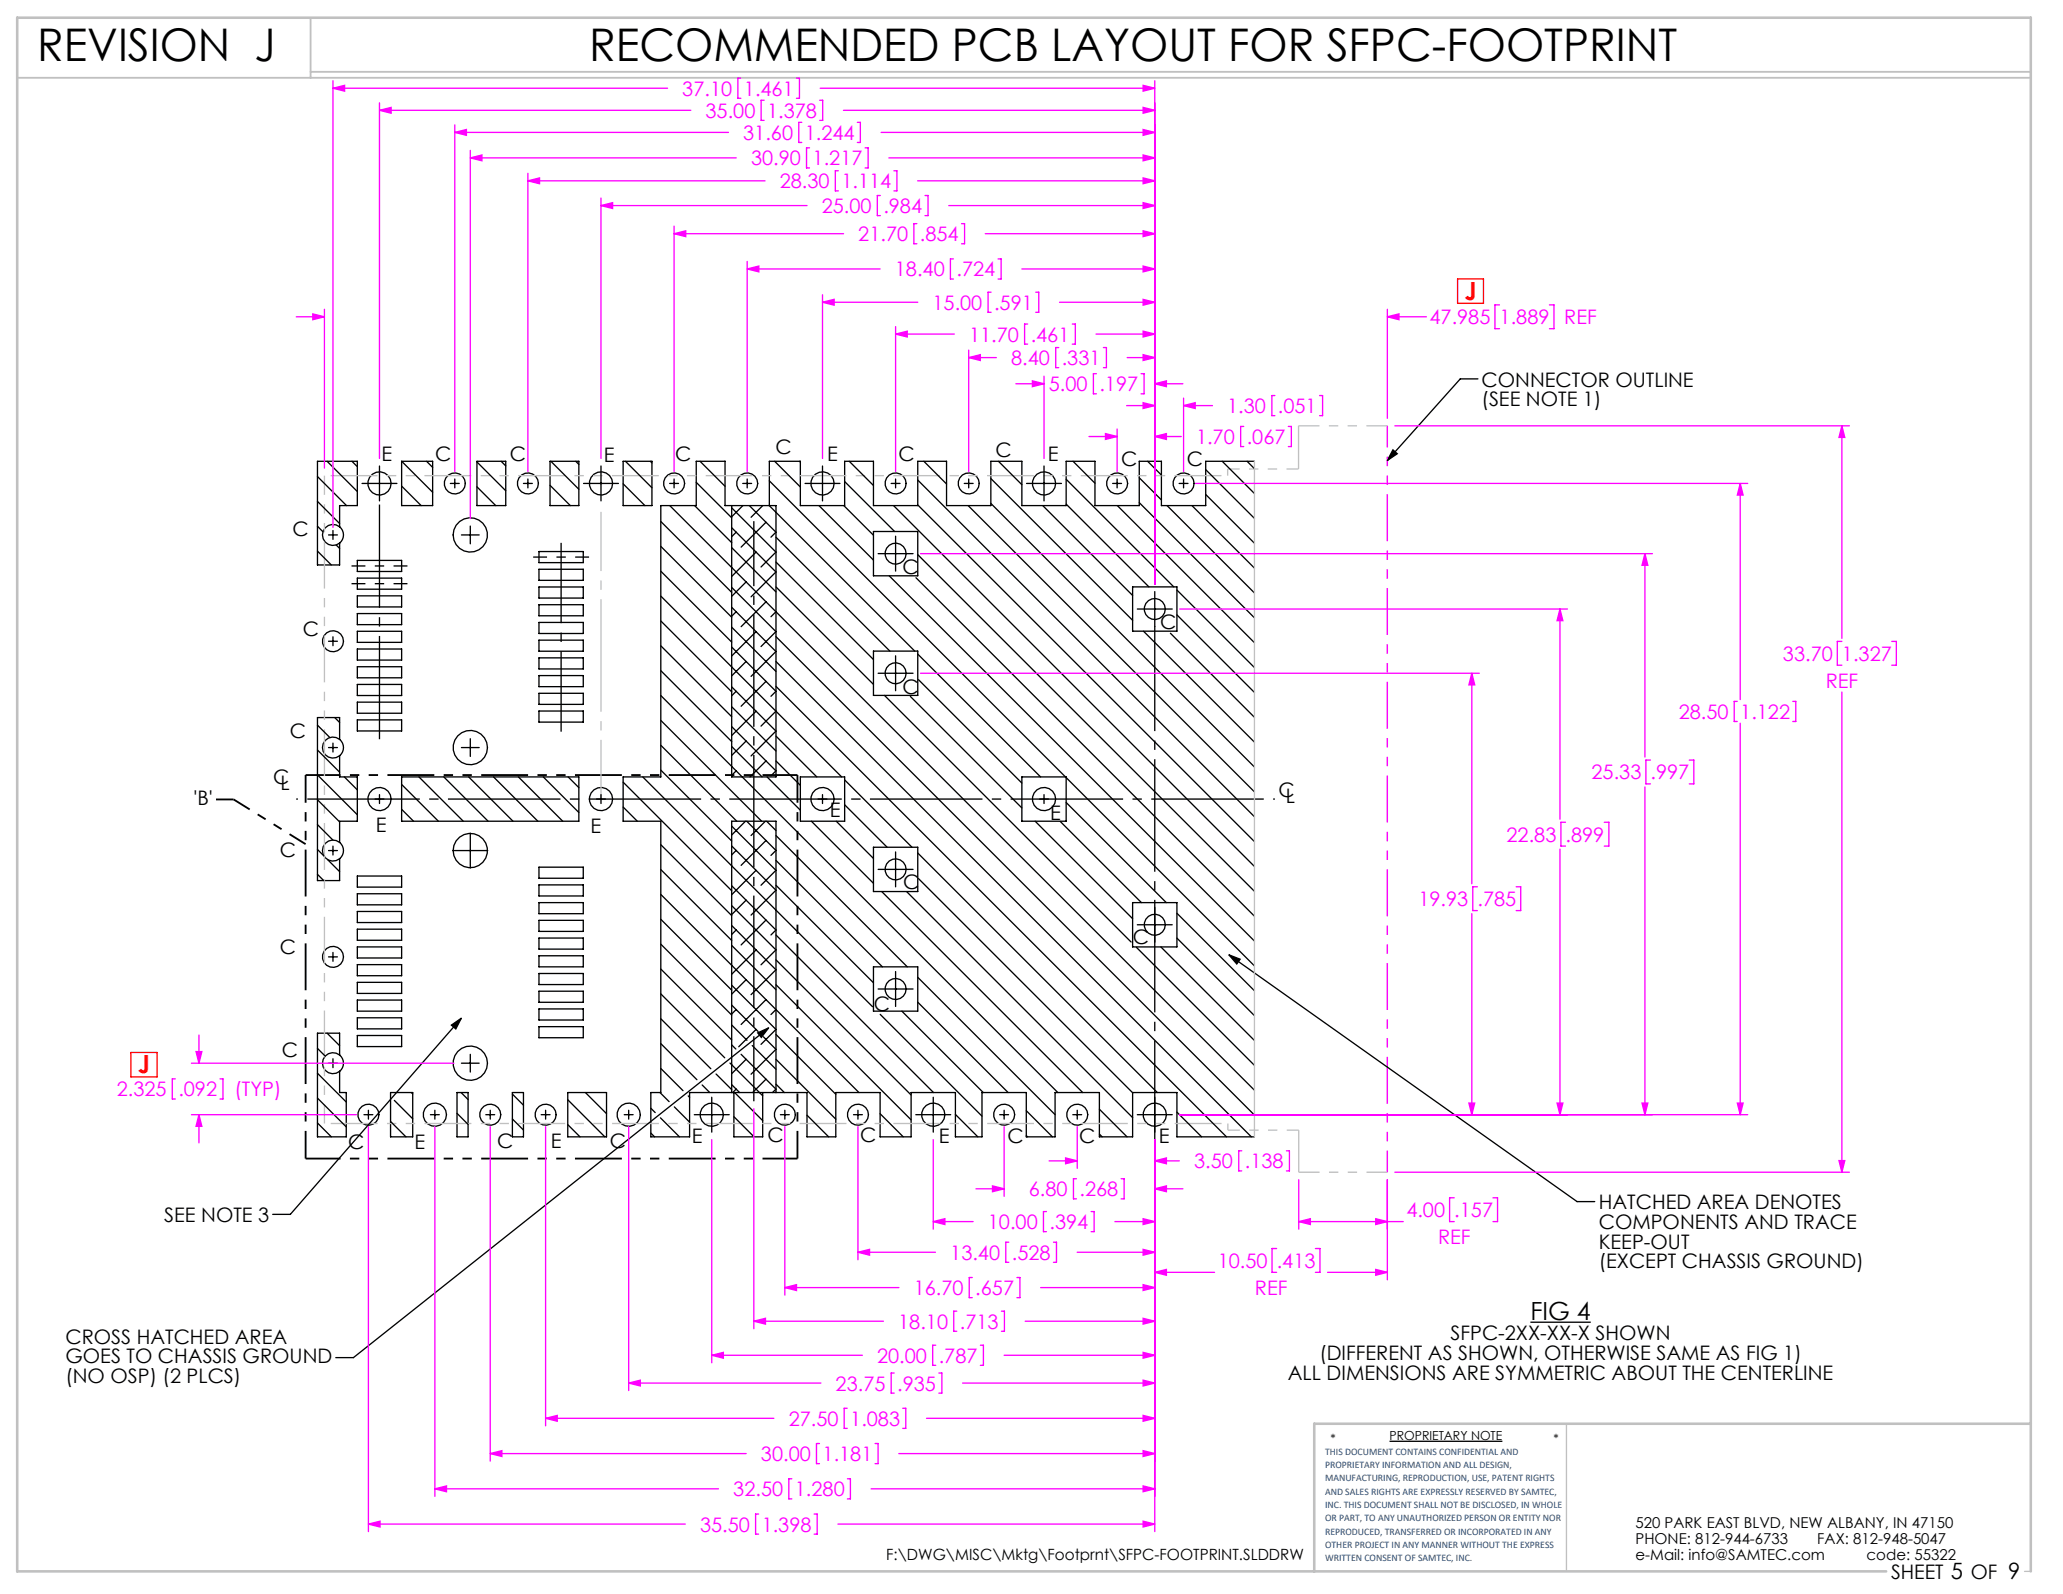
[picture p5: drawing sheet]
<svg xmlns="http://www.w3.org/2000/svg" width="279mm" height="216mm" viewBox="0 0 279 216" stroke-linecap="round" stroke-linejoin="round" font-family="sans-serif">
<path d="M0 0h279.4v215.9h-279.4z" fill="none" stroke="#fff" stroke-width=".18"/>
<g fill="none" stroke="#000" stroke-width=".18">
<path d="M200.2 51.3h-2.4l-9.9 11.1M43 74.6l1.9 1.9M43 71.3l.7 .7M43 67.9l3 3M43 64.5l3.9 4M44.3 62.5l4.1 4.1M44.5 72.5h1.2M45.1 71.9v1.2M45.5 73.8l.5 .5M46 71.4a1.43 1.43 0 0 0-1.9 .1 1.43 1.43 0 0 0 0 1.9 1.43 1.43 0 0 0 1.9 .2M46 71.4a1.42 1.42 0 0 1 0 2.2M46 71.4v-2.9h2.4v-6h-5.4v14h3v-2.9"/>
<path d="M47.7 62.5l.7 .7M48.4 75.9h6v1.5h-6zM48.4 78.3h6v1.5h-6zM49 65.5h4.8M51.4 63.1v4.7M54.4 65.8l2.6 2.7M54.4 62.5h4.2v6h-4.2zM54.4 62.5l4.2 4.2M57.8 62.5l.8 .8M61 65.5h1.2M61.6 64.9v1.2M62.5 72.5h2.4"/>
<path d="M63.7 71.3v2.4M64.6 65.9l2.5 2.6M64.6 62.6l3.9 3.9M64.6 62.5h3.9v6h-3.9zM67.9 62.5l.6 .6M70.9 65.5h1.2M71.5 64.9v1.2M73 74.7h6v1.5h-6zM73 77.1h6v1.5h-6zM73 79.5h6v1.5h-6zM74.5 65.7l2.7 2.8M74.5 62.5h3.9v6h-3.9z"/>
<path d="M74.6 62.5l3.8 3.8M78 62.5l.4 .4M79 65.5h4.8M81.4 63.1v4.7M84.4 65.5l2.9 3M84.4 62.5h3.9v6h-3.9zM84.7 62.5l3.6 3.6M88.1 62.5l.2 .2M89.5 70.6l9.6 9.6M89.5 74l9.6 9.6M89.5 77.4l9.6 9.6M90.7 65.5h1.2"/>
<path d="M90.7 68.5l14.4 14.4M91.3 64.9v1.2M94.1 68.5l5 5M94.3 65.3l4.8 4.8M94.8 62.5l3.4 3.4M98.2 62.5h.1M98.2 62.5v6h6.9v36.7h-6v-36.7M98.2 62.5h-3.9v6h-4.8v36.7h-5.1v6h5.1v36.8h-1.4v6h5.3v-6h15.9v6h3.9v-6h6v6h4.2v-6h6v6h3.6v-6h6v6h3.9v-6h6v6h4.5v-6M99.1 79.6l6 6-2 2M99.1 74.2l6 6M99.1 71.5l6 6-3.4 3.3M99.1 68.8l6 6"/>
<path d="M99.7 72.1l-.6 .6M100.6 65.5h1.2M100.6 68.5l-1.5 1.5M101 78.8l-1.9 2M101.2 64.9v1.2M101.5 68.5l3.6 3.6-.7 .7M102.4 74.8l-3.3 3.3M103.3 68.5l-1.6 1.6M103.7 70.7l-3.3 3.4M104.2 65.1l40.1 40.1M104.9 62.5l3.5 3.5M105.1 79.5l13.2 13.2"/>
<path d="M105.1 76.1l13.2 13.2M105.1 72.8l15.4 15.4M105.1 74.8l-2 2M108.3 62.5l.1 .1M109 65.5h4.8M110.9 68.5l7.4 7.4M111.4 63.1v4.7M114.3 68.5l4 4M114.4 65.2l6.8 6.8M115 62.5l3.3 3.3M118.3 72h6v6h-6zM118.9 75h4.8"/>
<path d="M120.4 78l49.5 49.5M120.7 65.5h1.2M121 68.5l48.9 48.9M121.3 64.9v1.2M121.3 72.6v4.8M124.1 78.3l45.8 45.8M124.3 75.1l45.6 45.6M124.3 68.4l45.6 45.6M124.3 65l45.6 45.6M125.1 62.5l3.1 3.1M130.6 65.5h1.2M131.1 68.5l38.8 38.8"/>
<path d="M131.2 64.9v1.2M134.2 68.2l35.7 35.7M134.2 64.8l19.2 19.2M135.2 62.5l3.2 3.2M139 65.5h4.8M141.2 68.5l12.2 12.2M141.4 63.1v4.7M144.4 68.3l11.2 11.2M144.4 64.9l14.6 14.6M145.3 62.5l3 2.9M150.7 65.5h1.2M151.3 64.9v1.2"/>
<path d="M151.3 68.5l18.6 18.5M153.4 79.5h6v6h-6zM154.3 68.1l15.6 15.6M154.3 64.7l3 3M155.4 62.5l1.9 1.8M158.1 68.5l11.8 11.8M159.4 79.9l10.5 10.5M159.7 65.5h1.2M160.3 64.9v1.2M161.4 68.5l8.5 8.4M163.3 67l6.6 6.6M163.3 63.6l6.6 6.6"/>
<path d="M165.5 62.5l4.4 4.3M168.9 62.5l1 1M169.9 62.5h-6.6v6h-6v-6h-3v6h-6v-6h-3.9v6h-6v-6h-4.2v6h-6v-6h-3.9v6h-6v-6h-3.9v6h-6v-6h-4.2v6l19.7 19.7M188.7 60.9l.5 .6-1.3 .9zM43 98.2l1.7 1.7M44.5 86.9h1.2M45.1 86.3v1.2M45.3 97.2l.7 .7M48.4 80.7h6v1.5h-6zM48.4 83.1h6v1.5h-6zM48.4 85.5h6v1.5h-6zM48.4 87.9h6v1.5h-6z"/>
<path d="M48.4 90.3h6v1.5h-6zM48.4 92.7h6v1.5h-6zM48.4 95.1h6v1.5h-6zM48.4 97.5h6v1.5h-6zM73 81.9h6v1.5h-6zM73 84.3h6v1.5h-6zM73 86.7h6v1.5h-6zM73 89.1h6v1.5h-6zM73 91.5h6v1.5h-6zM73 93.9h6v1.5h-6zM73 96.3h6v1.5h-6zM89.5 97.6l13.7 13.6"/>
<path d="M89.5 94.2l53.8 53.8M89.5 90.8l9.6 9.6M89.5 87.5l9.6 9.6M89.5 84.1l9.6 9.6M89.5 80.7l24.5 24.5M99.1 98.4l6 6-.7 .7M99.1 95.7l6 6M99.1 93l6 6-3.4 3.4M99.1 87.6l6 6M99.1 84.9l6 6M99.1 82.3l6 6M99.7 93.6l-.6 .6"/>
<path d="M99.7 82.9l-.6 .6M101 89.6l-1.9 1.9M102.4 96.3l-3.3 3.3M102.4 85.6l-3.3 3.3M103.7 92.3l-3.3 3.4M103.7 81.5l-3.3 3.4M105.1 88.2l-3.4 3.4M105.1 99.7l5.5 5.5M105.1 93l61 61M105.1 89.6l64.4 64.4M105.1 86.2l64.8 64.8M105.1 82.9l64.8 64.8"/>
<path d="M105.1 96.3l-2 2M105.1 93.6l-.7 .7M105.1 82.9l-.7 .6M118.3 88.2h6v6h-6zM118.9 91.2h4.8M119.8 94.2l33.4 33.4M121.3 88.8v4.8M123.3 94.3l15.1 15.1M124.3 88.6l16.6 16.6M124.4 92.1l14 14M154 82.5h4.8M154.9 85.5l15 15"/>
<path d="M156.4 80.1v4.8M158.5 85.8l11.4 11.4M159.4 83.3l10.5 10.5M43 118.4l.8 .9M43 115.1l.9 .8M43 111.7l2.1 2.1M43 108.3l3 3M43 105l5.4 5.4M43 101.6l3 3M44.4 116.4l1.6 1.7M44.5 115.2h1.2M44.5 101.3h1.2"/>
<path d="M45.1 100.7v1.2M45.1 114.6v1.2M46 114.1a1.43 1.43 0 0 0-1.9 .1 1.43 1.43 0 0 0 0 2 1.43 1.43 0 0 0 1.9 .1M46 100.2a1.43 1.43 0 0 0-1.9 .1 1.43 1.43 0 0 0 0 1.9 1.43 1.43 0 0 0 1.9 .2M46 114.1a1.42 1.42 0 0 1 0 2.2M46 100.2a1.43 1.43 0 0 1 0 2.2M46 102.4v2.8h2.4v6h-2.4v2.9M46 100.2v-3h-3v22.1h3v-3M46.6 105.2l1.8 1.8M48.4 118.7h6v1.5h-6zM50.8 108.2h1.2M51.4 107.6v1.2"/>
<path d="M54.4 109.6l1.6 1.6M54.4 106.3l5 4.9M54.4 105.2h24v6h-24zM56.7 105.2l6 6M60.1 105.2l6 6M61.3 115.2h4.8M62.5 101.3h2.4M63.5 105.2l6 6M63.7 100.1v2.4M63.7 112.8v4.8M66.8 105.2l6 6M70.2 105.2l6 6"/>
<path d="M73 117.5h6v1.5h-6zM73 119.9h6v1.5h-6zM73.6 105.2l4.8 4.8M76.9 105.2l1.5 1.5M80.8 108.2h1.2M81.4 107.6v1.2M84.4 109.3l1.9 1.9M84.4 105.9l14.7 14.7M87 105.2l31.2 31.2M89.5 117.8l9.6 9.6M89.5 114.4l9.6 9.6M89.5 104.3l9.6 9.6"/>
<path d="M89.5 100.9l10.3 10.3M99.1 120l6 6-.7 .6M99.1 114.6l6 6-3.4 3.3M99.1 111.9l6 6M99.1 101.1l4.1 4.1M99.7 115.2l-.6 .6M99.7 104.4l-.6 .6M101 111.2l-1.9 1.9M101 100.4l-1.9 1.9M101.1 111.2l4 4-.7 .7M102.4 117.9l-3.3 3.3M103.7 111.2l-2 2"/>
<path d="M103.7 113.8l-3.3 3.4M103.7 103.1l-2.1 2.1M103.8 111.2l1.3 1.3M103.9 105.2l4.5 4.5M105.1 119.9l13.2 13.2M105.1 116.5l14.4 14.5M105.1 113.2l17.8 17.8M105.1 103.1l3.3 3.3M105.1 117.9l-2 2M108.4 105.2h6v6h-6zM109.9 111.2l8.4 8.4M110.8 108.2h1.2"/>
<path d="M111.4 107.6v1.2M113.3 111.2l5 5.1M114.4 109l5.7 5.8M114.4 105.6l9.1 9.2M118.3 114.8h6v6h-6zM118.9 117.8h4.8M121.3 115.4v4.7M124.3 115.5l32.4 32.5M124.4 119l29 29M138.4 105.2h6v6h-6zM140.2 111.2l13.2 13.2M140.8 108.2h1.2"/>
<path d="M141.4 107.6v1.2M143.6 111.3l11 11M144.4 108.7l13.6 13.6M144.4 105.3l25.5 25.5M44.3 139.9l1.7 1.7M44.5 129.6h1.2M45.1 129v1.2M48.4 121.1h6v1.5h-6zM48.4 123.5h6v1.5h-6zM48.4 125.9h6v1.5h-6zM48.4 128.3h6v1.5h-6zM48.4 130.7h6v1.5h-6z"/>
<path d="M48.4 133.1h6v1.5h-6zM48.4 135.5h6v1.5h-6zM48.4 137.9h6v1.5h-6zM61.1 138.8l1.4-.9-.8 1.5zM62.5 137.9l-23.2 26.6h-2.4M73 122.3h6v1.5h-6zM73 124.7h6v1.5h-6zM73 127.1h6v1.5h-6zM73 129.5h6v1.5h-6zM73 131.9h6v1.5h-6zM73 134.3h6v1.5h-6zM73 136.7h6v1.5h-6z"/>
<path d="M73 139.1h6v1.5h-6zM89.5 138l6.8 6.8M89.5 134.6l8.7 8.7M89.5 131.2l9.6 9.6M89.5 127.9l9.6 9.6M89.5 124.5l9.6 9.6M89.5 121.1l26.8 26.9M99.1 138.8l2.1 2.1M99.1 136.1l3.6 3.6M99.1 133.4l6 6-2 2.1M99.1 128.1l6 6M99.1 125.4l6 6"/>
<path d="M99.1 122.7l6 6-2 2M99.7 136.7l-.6 .6M99.7 126l-.6 .6M101 132.7l-1.9 2M101 121.9l-1.9 2M102.4 139.4l-2.4 2.4M102.4 128.7l-3.3 3.3M102.6 139.9l1.5-.7-1 1.3zM103.7 135.4l-3.3 3.4M103.7 124.6l-3.3 3.4M104.1 139.2l-56.2 44.7h-2.4M105.1 131.4l-3.4 3.3"/>
<path d="M105.1 133.4l18.3 18.3M105.1 130l18.3 18.3M105.1 126.6l21.3 21.4M105.1 136.7l-.7 .7M118.3 131h6v6h-6zM118.9 134h4.8M119.2 137.4l13.8 13.8M119.4 120.8l27.2 27.2M121.3 131.6v4.7M122.1 137l11.1 11M122.8 120.8l30.6 30.6M124.3 135.7l12.2 12.3"/>
<path d="M124.3 132.4l18.6 18.6M153.4 122.3h6v6h-6zM153.9 128.3l16 16M154 125.3h4.8M156.4 122.9v4.7M157.2 128.3l12.7 12.6M159.4 127.1l10.5 10.5M159.4 123.7l10.5 10.5M166.4 129.3l47.2 33.5h2.4M166.4 129.3l1.6 .6-.5 .7zM43 152.1l1.9 1.9M43 148.7l3.9 3.9"/>
<path d="M43 145.4l3.9 3.9M43 142l1 1M44.5 144h1.2M45.1 143.4v1.2M46 142.9a1.43 1.43 0 0 0-1.9 .1 1.43 1.43 0 0 0 0 2 1.43 1.43 0 0 0 1.9 .1M46 142.9a1.43 1.43 0 0 1 0 2.2M46 142.9v-3h-3v14.1h3.9v-6h-.9v-2.9M48.4 140.3h6v1.5h-6zM49.3 151h1.2M49.9 150.4v1.2M52.9 151.9l2.1 2.1M52.9 148h3v6h-3z"/>
<path d="M53.4 149l2.5 2.5M55.7 148l.2 .2M58.3 151h1.2M58.9 150.4v1.2M61.9 150.8l1.5 1.5M61.9 148h1.5v6h-1.5zM62.4 148l1 .9M62.5 144h2.4M63.7 142.8v2.4M65.8 151h1.2M66.4 150.4v1.2M69.4 151.6l1.5 1.5"/>
<path d="M69.4 148.2l1.5 1.5M69.4 148h1.5v6h-1.5zM73.3 151h1.2M73.9 150.4v1.2M76.9 152.3l1.7 1.7M76.9 149l5 5M76.9 148h5.2v6h-5.2zM79.3 148l2.8 2.8M84.5 151h1.2M85.1 150.4v1.2M88.1 153.5l.6 .5M88.1 150.1l.6 .6"/>
<path d="M89.4 148l1.2 1.2M89.4 151.4l2.6 2.6M89.5 141.4l4.9 4.8M89.5 144.7l3 3M91.3 149.9l2.1 2.1M93.2 148.4l.2 .2M94 151h4.8M95.1 147l1 1M96.4 148.6v4.7M97 145.5l2.1 2.1M98.9 144l4.4 4.4M99.1 146.9l1.1 1.1"/>
<path d="M99.1 141.5l.6 .6M99.1 148v-36.8h6v36.8M99.4 151.3l2.7 2.7M99.4 148v6h3.9v-6M99.5 148l3.8 3.8M99.7 147.5l-.5 .5M100.4 142.8l4.7 4.7-.5 .5M101 143.5l-1.9 1.9M101.9 141.6l3.2 3.2M103.4 140.4l1.7 1.7-3.4 3.4M103.7 146.2l-1.8 1.8M105.1 146.8l1.1 1.2"/>
<path d="M105.1 143.5l8.1 8.1M105.1 140.1l8.1 8.1M105.7 151h1.2M106.3 150.4v1.2M109.3 151l2.9 3M115.6 151h1.2M116.2 150.4v1.2M119.2 150.8l3.1 3.2M124 151h4.8M126.4 148.6v4.7M129.4 150.9l3 3.1M135.4 151h1.2"/>
<path d="M136 150.4v1.2M139 153.8l.2 .2M139 150.4l3.5 3.6M145.3 151h1.2M145.9 150.4v1.2M148.9 153.6l.4 .4M148.9 150.2l3.7 3.8M153.4 148h6v6h10.5M154 151h4.8M156.4 148.6v4.7M159.4 150.6l3.3 3.4M207.3 179.1h8.1"/>
<path d="M188.2 195.2h15.3"/>
<circle cx="51.4" cy="65.5" r="1.58"/>
<circle cx="61.6" cy="65.5" r="1.42"/>
<circle cx="63.7" cy="72.5" r="2.32"/>
<circle cx="71.5" cy="65.5" r="1.42"/>
<circle cx="81.4" cy="65.5" r="1.57"/>
<circle cx="91.3" cy="65.5" r="1.42"/>
<circle cx="101.2" cy="65.5" r="1.42"/>
<circle cx="111.4" cy="65.5" r="1.57"/>
<circle cx="121.3" cy="75" r="1.43"/>
<circle cx="121.3" cy="65.5" r="1.42"/>
<circle cx="131.2" cy="65.5" r="1.42"/>
<circle cx="141.4" cy="65.5" r="1.58"/>
<circle cx="151.3" cy="65.5" r="1.42"/>
<circle cx="160.3" cy="65.5" r="1.42"/>
<circle cx="45.1" cy="86.9" r="1.43"/>
<circle cx="121.3" cy="91.2" r="1.43"/>
<circle cx="156.4" cy="82.5" r="1.42"/>
<circle cx="51.4" cy="108.2" r="1.58"/>
<circle cx="63.7" cy="115.2" r="2.32"/>
<circle cx="63.7" cy="101.3" r="2.33"/>
<circle cx="81.4" cy="108.2" r="1.57"/>
<circle cx="111.4" cy="108.2" r="1.57"/>
<circle cx="121.3" cy="117.8" r="1.42"/>
<circle cx="141.4" cy="108.2" r="1.58"/>
<circle cx="45.1" cy="129.6" r="1.43"/>
<circle cx="121.3" cy="134" r="1.43"/>
<circle cx="156.4" cy="125.3" r="1.43"/>
<circle cx="49.9" cy="151" r="1.42"/>
<circle cx="58.9" cy="151" r="1.57"/>
<circle cx="63.7" cy="144" r="2.33"/>
<circle cx="66.4" cy="151" r="1.42"/>
<circle cx="73.9" cy="151" r="1.42"/>
<circle cx="85.1" cy="151" r="1.58"/>
<circle cx="96.4" cy="151" r="1.58"/>
<circle cx="106.3" cy="151" r="1.42"/>
<circle cx="116.2" cy="151" r="1.42"/>
<circle cx="126.4" cy="151" r="1.57"/>
<circle cx="136" cy="151" r="1.42"/>
<circle cx="145.9" cy="151" r="1.42"/>
<circle cx="156.4" cy="151" r="1.57"/>
</g>
<path d="M169.9 62.5v91.5M212.2 192.8v20M274.2 212.8h.8" fill="none" stroke="#c0c0c0" stroke-width=".18"/>
<path d="M2.3 10.5h272.7M42.1 2.4v8.1M42.1 9.7h232.9" fill="none" stroke="#c0c0c0" stroke-width=".25"/>
<path d="M275 192.8h-97v20M255.5 212.8h-253.2v-210.4h272.7v210.4" fill="none" stroke="#c0c0c0" stroke-width=".35"/>
<g fill="none" stroke="#f0f" stroke-width=".18">
<path d="M45.1 12l1.6-.4v.7zM45.1 10.9v60.5M45.1 12h45.3M51.4 14.9l1.6-.4v.8zM51.4 13.9v48.2M51.4 14.9h42.2M61.6 17.9l1.6-.4v.8zM61.6 16.9v47M61.6 17.9h37.1M100.3 10.6h-.4v2.7h.4M103.5 13.6h-.4v2.7h.4M107.9 10.6h.4v2.7h-.4"/>
<path d="M108.6 16.6h-.4v2.7h.4M111 13.6h.4v2.7h-.4M111.1 12h45.3M114.2 14.9h42.2M116.1 16.6h.4v2.7h-.4M119.3 17.9h37.1M154.8 14.5l1.6 .4-1.6 .4zM154.8 17.5l1.6 .4-1.6 .4zM154.8 11.6l1.6 .4-1.6 .3zM156.4 10.9v68.2M63.7 21.4l1.6-.4v.8zM63.7 20.4v49.8"/>
<path d="M63.7 21.4h36M71.5 24.5l1.6-.4v.8zM71.5 23.5v40.4M71.5 24.5h32.1M81.4 27.8l1.6-.3v.7zM81.4 26.8v35.3M81.4 27.8h27.9M91.3 31.7l1.6-.4v.7zM91.3 30.6v33.3M91.3 31.7h22.9M101.2 36.4l1.6-.4v.8zM101.2 35.4v28.5"/>
<path d="M101.2 36.4h18M109.6 20h-.4v2.7h.4M111.4 39.9v22.2M113.5 23.1h-.4v2.8h.4M117.2 20h.4v2.7h-.4M119.2 26.5h-.4v2.7h.4M120.4 21.4h36M121.1 23.1h.4v2.8h-.4M124.2 30.3h-.4v2.7h.4M124.3 24.5h32.1M125.3 26.5h.4v2.7h-.4M128.5 27.8h27.9"/>
<path d="M129.1 35.1h-.4v2.7h.4M130.2 30.3h.4v2.7h-.4M133.4 31.7h23M134.2 39.6h-.4v2.7h.4M135.2 35.1h.4v2.7h-.4M138.4 36.4h18M140.3 39.6h.4v2.7h-.4M154.8 27.5l1.6 .3-1.6 .4zM154.8 36l1.6 .4-1.6 .4zM154.8 31.3l1.6 .4-1.6 .3zM154.8 24.1l1.6 .4-1.6 .4zM154.8 21l1.6 .4-1.6 .4z"/>
<path d="M40.1 42.9h3.8M42.4 42.5l1.5 .4-1.5 .4zM43.9 41.9v21.5M111.4 40.9l1.6-.4v.8zM111.4 40.9h12.9M121.3 45.2l1.6-.3v.7zM121.3 44.2v19.7M121.3 45.2h7.9M131.2 48.4l1.6-.4v.8zM131.2 47.4v16.5M131.2 48.4h3.7M137.6 52h3.8"/>
<path d="M139.2 43.9h-.4v2.7h.4M139.8 51.6l1.6 .4-1.6 .4zM141.4 51v11.1M143.4 47.1h-.4v2.7h.4M143.5 40.9h12.9M145.2 43.9h.4v2.7h-.4M147.5 59.1h3.8M148.4 45.2h8M148.5 50.6h-.4v2.7h.4M149.4 47.1h.4v2.7h-.4M149.7 58.7l1.6 .4-1.6 .4zM151.3 58.1v5.8"/>
<path d="M152.6 54.9h3.8M152.7 48.4h3.7M154.5 50.6h.4v2.7h-.4M154.8 40.5l1.6 .4-1.6 .4zM154.8 54.5l1.6 .4-1.6 .4zM154.8 44.9l1.6 .3-1.6 .4zM154.8 48l1.6 .4-1.6 .4zM156.4 52l1.6-.4v.8zM156.4 59.1l1.6-.4v.8zM156.4 52h3.8M156.4 59.1h3.6M160.3 54.9l1.6-.4v.8z"/>
<path d="M160.3 53.9v10M160.3 54.9h3.9M168.4 57.8h-.4v2.7h.4M172.7 53.6h-.4v2.7h.4M174.5 57.8h.4v2.7h-.4M178.7 53.6h.4v2.7h-.4M187.9 42.9l1.6-.4v.8zM187.9 41.9v14.8M187.9 42.9h5.3M188.9 57.7h61.6M203.1 41.3h-.6v3.2h.6M209.8 41.3h.7v3.2h-.7"/>
<path d="M249.5 57.7l.3 1.5h-.7zM249.5 57.7v28.8M124.7 75h99.1M161.9 65.5h74.8M222.8 75l.4 1.6h-.8zM222.8 75v27.5M235.7 65.5l.4 1.6h-.8zM235.7 65.5v29.3M124.7 91.2h75.6M159.8 82.5h52.5M199.3 91.2l.4 1.6h-.8zM199.3 91.2v28.5"/>
<path d="M211.3 82.5l.4 1.6h-.8zM211.3 82.5v28.5M235.3 95h-.4v2.7h.4M235.7 98v53M242.8 95h.4v2.7h-.4M249.5 86.9h-.7v3.2h.7M249.5 93.7v65.1M256.2 86.9h.6v3.2h-.6M211.3 115v36M212 111.4h-.6v3.2h.6M217.3 111.4h.6v3.2h-.6M222.8 106.6v44.4"/>
<path d="M223.5 102.9h-.6v3.3h.6M228.8 102.9h.6v3.3h-.6M199.3 123.7v27.3M200.1 120.1h-.6v3.2h.6M205.3 120.1h.7v3.2h-.7M23.7 146.1h-.4v2.8h.4M25.9 144h35.6M25.9 151h22.4M26.6 142.4h.7l-.4 1.6zM26.9 151l.4 1.6h-.7zM26.9 140.2v3.8M26.9 151v3.8"/>
<path d="M29.8 146.1h.4v2.8h-.4M49.9 152.6v54.8M58.9 152.6v50.1M66.4 152.6v45.3M73.9 152.6v40.5M85.1 152.6v35.7M96.4 154.4v30.2M102.1 150.2v29.8M106.3 152.6v22.8M116.2 152.6v18M126.4 154.4v12.1M136 152.6v9.4"/>
<path d="M142.1 157.2h3.8M144.3 156.8l1.6 .4-1.6 .4zM145.8 159.7h-.4v2.7h.4M145.9 152.6v5.6M151.8 159.7h.4v2.7h-.4M156.4 157.2l1.6-.4v.8zM156.4 154.4v53M156.4 157.2h3.3M159.8 151h76.9M168.2 155.9h-.4v2.7h.4M174.2 155.9h.4v2.7h-.4M175.9 159.8v6.7"/>
<path d="M187.9 159.8v13.5M188.9 158.8h61.6M198.9 149.4h.8l-.4 1.6zM210.9 149.4h.8l-.4 1.6zM222.4 149.4h.8l-.4 1.6zM235.3 149.4h.8l-.4 1.6zM249.1 157.2h.7l-.3 1.6zM102.1 179h17.5M102.1 179l1.6-.4v.7zM106.3 174.4l1.6-.4v.8zM106.3 174.4h15.4M116.2 169.6l1.6-.4v.8z"/>
<path d="M116.2 169.6h10.5M126.4 165.5l1.6-.4v.8zM126.4 165.5h5.4M129.6 177.6h-.4v2.7h.4M131.7 173h-.4v2.8h.4M132.2 161h3.8M134.4 160.6l1.6 .4-1.6 .4zM135.6 177.6h.4v2.7h-.4M136.6 168.3h-.4v2.7h.4M137.7 173h.4v2.8h-.4M138.8 179h17.6M140.9 174.4h15.5"/>
<path d="M141.7 164.1h-.4v2.7h.4M142.7 168.3h.4v2.7h-.4M145.9 169.6h10.5M147.8 164.1h.4v2.7h-.4M151 165.5h5.4M154.8 165.1l1.6 .4-1.6 .4zM154.8 178.6l1.6 .4-1.6 .3zM154.8 169.2l1.6 .4-1.6 .4zM154.8 174l1.6 .4-1.6 .4zM156.4 161l1.6-.4v.8zM156.4 172.3l1.6-.4v.8zM156.4 172.3h8.1"/>
<path d="M156.4 161h3.8M172.9 169.1h-.6v3.2h.6M175.9 165.5l1.6-.4v.8zM175.9 165.5h14.1M178.2 169.1h.6v3.2h-.6M179.8 172.3h8.1M186.3 171.9l1.6 .4-1.6 .4zM186.3 165.1l1.6 .4-1.6 .4zM196.9 162.2h-.6v3.3h.6M202.2 162.2h.6v3.3h-.6M66.4 196.9h34.7M66.4 196.9l1.6-.4v.8z"/>
<path d="M73.9 192.1l1.6-.4v.8zM73.9 192.1h30.9M85.1 187.3l1.6-.4v.8zM85.1 187.3h26.1M96.4 183.6l1.6-.4v.8zM96.4 183.6h20.4M111 195.5h-.4v2.7h.4M114.7 190.7h-.4v2.8h.4M118.5 195.5h.4v2.7h-.4M121.1 186h-.4v2.7h.4M121.7 196.9h34.7M122.3 190.7h.4v2.8h-.4"/>
<path d="M125.5 192.1h30.9M126.7 182.2h-.4v2.7h.4M127.2 186h.4v2.7h-.4M130.4 187.3h26M132.8 182.2h.4v2.7h-.4M136 183.6h20.4M154.8 183.2l1.6 .4-1.6 .4zM154.8 186.9l1.6 .4-1.6 .4zM154.8 191.7l1.6 .4-1.6 .4zM154.8 196.5l1.6 .4-1.6 .4zM49.9 206.4l1.6-.4v.8zM49.9 206.4h42.9"/>
<path d="M58.9 201.7l1.6-.4v.8zM58.9 201.7h38.4M102.7 205.1h-.4v2.7h.4M107.2 200.3h-.4v2.7h.4M110.3 205.1h.4v2.7h-.4M113.5 206.4h42.9M114.8 200.3h.4v2.7h-.4M118 201.7h38.4M154.8 201.3l1.6 .4-1.6 .4zM154.8 206l1.6 .4-1.6 .4z"/>
</g>
<path d="M102.1 149.2v-78.6" fill="none" stroke="#000" stroke-width=".18" stroke-dasharray="15.2 1.3 1.3 1.3" stroke-dashoffset="6.4" stroke-linecap="butt"/>
<path d="M51.4 100.1v-31.8" fill="none" stroke="#000" stroke-width=".18" stroke-dasharray="15.2 1.3 1.3 1.3" stroke-dashoffset="1.3" stroke-linecap="butt"/>
<path d="M76 99.1v-25.6" fill="none" stroke="#000" stroke-width=".18" stroke-dasharray="15.2 1.3 1.3 1.3" stroke-dashoffset="4.4" stroke-linecap="butt"/>
<path d="M47.6 79.1h7.6M55.2 76.7h-7.6M79.8 75.5h-7.6" fill="none" stroke="#000" stroke-width=".18" stroke-dasharray="15.2 1.3 1.3 1.3" stroke-dashoffset="13.4" stroke-linecap="butt"/>
<path d="M40.1 108.2h132.6" fill="none" stroke="#000" stroke-width=".18" stroke-dasharray="15.2 1.3 1.3 1.3" stroke-dashoffset="-1.5" stroke-linecap="butt"/>
<path d="M156.4 84.8v70.4" fill="none" stroke="#000" stroke-width=".18" stroke-dasharray="15.2 1.3 1.3 1.3" stroke-dashoffset="1" stroke-linecap="butt"/>
<path d="M29.3 108.3h2.3" fill="none" stroke="#000" stroke-width=".25" stroke-dasharray="6.3 1.3 1.3 1.3 1.3 1.3" stroke-linecap="butt"/>
<path d="M31.6 108.3l9.8 6" fill="none" stroke="#000" stroke-width=".25" stroke-dasharray="6.3 1.3 1.3 1.3 1.3 1.3" stroke-dashoffset="3.8" stroke-linecap="butt"/>
<path d="M108 105h-66.6M108 156.9h-66.6" fill="none" stroke="#000" stroke-width=".25" stroke-dasharray="6.3 1.3 1.3 1.3 1.3 1.3" stroke-dashoffset="1.6" stroke-linecap="butt"/>
<path d="M41.4 156.9v-51.9M108 156.9v-51.9" fill="none" stroke="#000" stroke-width=".25" stroke-dasharray="6.3 1.3 1.3 1.3 1.3 1.3" stroke-dashoffset="2.6" stroke-linecap="butt"/>
<path d="M81.4 108.2v-38.9" fill="none" stroke="#c0c0c0" stroke-width=".18" stroke-dasharray="15.2 1.3 1.3 1.3" stroke-dashoffset="7.2" stroke-linecap="butt"/>
<path d="M43.9 152.2v-87.8" fill="none" stroke="#c0c0c0" stroke-width=".18" stroke-dasharray="6.3 1.3 1.3 1.3 1.3 1.3" stroke-dashoffset="3.8" stroke-linecap="butt"/>
<path d="M166.3 152.2h-122.4" fill="none" stroke="#c0c0c0" stroke-width=".18" stroke-dasharray="6.3 1.3 1.3 1.3 1.3 1.3" stroke-dashoffset="-.9" stroke-linecap="butt"/>
<path d="M43.9 64.4h122.4" fill="none" stroke="#c0c0c0" stroke-width=".18" stroke-dasharray="6.3 1.3 1.3 1.3 1.3 1.3" stroke-dashoffset="-.8" stroke-linecap="butt"/>
<path d="M175.9 63.5h-9.6M175.9 153.1h-9.6" fill="none" stroke="#c0c0c0" stroke-width=".18" stroke-dasharray="6.3 1.3 1.3 1.3 1.3 1.3" stroke-dashoffset="4.7" stroke-linecap="butt"/>
<path d="M175.9 57.7v5.8M166.3 64.4v-.9M166.3 152.2v.9M175.9 153.1v5.7" fill="none" stroke="#c0c0c0" stroke-width=".18" stroke-dasharray="6.3 1.3 1.3 1.3 1.3 1.3" stroke-linecap="butt"/>
<path d="M187.9 57.7h-12M187.9 158.8h-12" fill="none" stroke="#c0c0c0" stroke-width=".18" stroke-dasharray="6.3 1.3 1.3 1.3 1.3 1.3" stroke-dashoffset="3.5" stroke-linecap="butt"/>
<path d="M187.9 158.8v-101.1" fill="none" stroke="#c0c0c0" stroke-width=".18" stroke-dasharray="6.3 1.3 1.3 1.3 1.3 1.3" stroke-dashoffset="3.4" stroke-linecap="butt"/>
<path d="M187.9 158.8v-101.1" fill="none" stroke="#f0f" stroke-width=".18" stroke-dasharray="6.3 1.3 1.3 1.3 1.3 1.3" stroke-dashoffset="3.4" stroke-linecap="butt"/>
<path d="M197.4 37.8h3.5v3.3h-3.5zM17.7 142.6h3.6v3.3h-3.6z" fill="none" stroke="#f00" stroke-width=".18"/>
<path d="M188.7 60.9l.5 .6-1.3 .9zM166.4 129.3l1.6 .6-.5 .7zM61.1 138.8l1.4-.9-.8 1.5zM102.6 139.9l1.5-.7-1 1.3z" fill="#000"/>
<g fill="#f0f">
<path d="M249.1 157.2h.7l-.3 1.6zM249.5 57.7l.3 1.5h-.7zM156.4 172.3l1.6-.4v.8zM186.3 171.9l1.6 .4-1.6 .4zM187.9 42.9l1.6-.4v.8zM42.4 42.5l1.5 .4-1.5 .4zM186.3 165.1l1.6 .4-1.6 .4zM175.9 165.5l1.6-.4v.8z"/>
<path d="M96.4 183.6l1.6-.4v.8zM154.8 183.2l1.6 .4-1.6 .4zM154.8 165.1l1.6 .4-1.6 .4zM126.4 165.5l1.6-.4v.8zM156.4 52l1.6-.4v.8zM139.8 51.6l1.6 .4-1.6 .4zM154.8 40.5l1.6 .4-1.6 .4zM111.4 40.9l1.6-.4v.8zM154.8 27.5l1.6 .3-1.6 .4zM81.4 27.8l1.6-.3v.7zM154.8 14.5l1.6 .4-1.6 .4zM51.4 14.9l1.6-.4v.8zM102.1 179l1.6-.4v.7zM154.8 178.6l1.6 .4-1.6 .3zM26.6 142.4h.7l-.4 1.6zM26.9 151l.4 1.6h-.7zM160.3 54.9l1.6-.4v.8zM154.8 54.5l1.6 .4-1.6 .4zM156.4 59.1l1.6-.4v.8zM149.7 58.7l1.6 .4-1.6 .4zM154.8 44.9l1.6 .3-1.6 .4zM121.3 45.2l1.6-.3v.7zM154.8 48l1.6 .4-1.6 .4zM131.2 48.4l1.6-.4v.8zM154.8 36l1.6 .4-1.6 .4zM101.2 36.4l1.6-.4v.8zM154.8 31.3l1.6 .4-1.6 .3zM91.3 31.7l1.6-.4v.7zM154.8 24.1l1.6 .4-1.6 .4zM71.5 24.5l1.6-.4v.8zM154.8 17.5l1.6 .4-1.6 .4zM61.6 17.9l1.6-.4v.8zM45.1 12l1.6-.4v.7zM154.8 11.6l1.6 .4-1.6 .3zM235.3 149.4h.8l-.4 1.6zM235.7 65.5l.4 1.6h-.8zM156.4 157.2l1.6-.4v.8zM144.3 156.8l1.6 .4-1.6 .4zM156.4 161l1.6-.4v.8zM134.4 160.6l1.6 .4-1.6 .4zM154.8 169.2l1.6 .4-1.6 .4zM116.2 169.6l1.6-.4v.8zM154.8 174l1.6 .4-1.6 .4zM106.3 174.4l1.6-.4v.8zM85.1 187.3l1.6-.4v.8zM154.8 186.9l1.6 .4-1.6 .4zM73.9 192.1l1.6-.4v.8zM154.8 191.7l1.6 .4-1.6 .4zM66.4 196.9l1.6-.4v.8zM154.8 196.5l1.6 .4-1.6 .4zM58.9 201.7l1.6-.4v.8zM154.8 201.3l1.6 .4-1.6 .4zM49.9 206.4l1.6-.4v.8zM154.8 206l1.6 .4-1.6 .4zM63.7 21.4l1.6-.4v.8zM154.8 21l1.6 .4-1.6 .4zM211.3 82.5l.4 1.6h-.8zM210.9 149.4h.8l-.4 1.6zM198.9 149.4h.8l-.4 1.6zM199.3 91.2l.4 1.6h-.8zM222.8 75l.4 1.6h-.8zM222.4 149.4h.8l-.4 1.6z"/>
</g>
<g font-size="6.1">
<text x="5" y="8.2">REVISION J</text>
<text x="79.8" y="8.3">RECOMMENDED PCB LAYOUT FOR SFPC-FOOTPRINT</text>
</g>
<g font-size="3.4" fill="#f00">
<text x="198.4" y="40.6">J</text>
<text x="18.7" y="145.4">J</text>
</g>
<text font-size="3.4" x="207.3" y="178.7">FIG 4</text>
<g font-size="2.7" fill="#f0f">
<text x="92.4" y="13">37.10</text>
<text x="95.6" y="16">35.00</text>
<text x="100.8" y="13">1.461</text>
<text x="103.9" y="16">1.378</text>
<text x="100.7" y="18.9">31.60</text>
<text x="101.7" y="22.4">30.90</text>
<text x="109" y="18.9">1.244</text>
<text x="110.1" y="22.4">1.217</text>
<text x="105.6" y="25.5">28.30</text>
<text x="111.3" y="28.9">25.00</text>
<text x="114" y="25.5">1.114</text>
<text x="119.6" y="28.9">.984</text>
<text x="116.2" y="32.7">21.70</text>
<text x="124.6" y="32.7">.854</text>
<text x="121.2" y="37.4">18.40</text>
<text x="126.3" y="42">15.00</text>
<text x="129.5" y="37.4">.724</text>
<text x="134.6" y="42">.591</text>
<text x="131.2" y="46.3">11.70</text>
<text x="139.6" y="46.3">.461</text>
<text x="193.6" y="43.9">47.985</text>
<text x="203.1" y="43.9">1.889</text>
<text x="211.8" y="43.9">REF</text>
<text x="136.9" y="49.4">8.40</text>
<text x="142" y="53">5.00</text>
<text x="143.8" y="49.4">.331</text>
<text x="148.9" y="53">.197</text>
<text x="166.2" y="56">1.30</text>
<text x="173.1" y="56">.051</text>
<text x="162" y="60.1">1.70</text>
<text x="168.8" y="60.1">.067</text>
<text x="241.5" y="89.5">33.70</text>
<text x="249.5" y="89.5">1.327</text>
<text x="247.3" y="93.1">REF</text>
<text x="227.4" y="97.4">28.50</text>
<text x="235.7" y="97.4">1.122</text>
<text x="215.5" y="105.6">25.33</text>
<text x="223.5" y="105.6">.997</text>
<text x="204" y="114">22.83</text>
<text x="212" y="114">.899</text>
<text x="192.1" y="122.7">19.93</text>
<text x="200.1" y="122.7">.785</text>
<text x="15.8" y="148.5">2.325</text>
<text x="24.2" y="148.5">.092</text>
<text x="31.8" y="148.5">(TYP)</text>
<text x="161.7" y="158.2">3.50</text>
<text x="168.6" y="158.2">.138</text>
<text x="133.8" y="166.5">10.00</text>
<text x="139.3" y="162">6.80</text>
<text x="142.1" y="166.5">.394</text>
<text x="146.2" y="162">.268</text>
<text x="190.5" y="164.9">4.00</text>
<text x="197" y="164.9">.157</text>
<text x="128.7" y="170.6">13.40</text>
<text x="137" y="170.6">.528</text>
<text x="164.9" y="171.7">10.50</text>
<text x="172.9" y="171.7">.413</text>
<text x="194.8" y="168.5">REF</text>
<text x="121.6" y="180">18.10</text>
<text x="123.7" y="175.4">16.70</text>
<text x="130" y="180">.713</text>
<text x="132.1" y="175.4">.657</text>
<text x="170" y="175.4">REF</text>
<text x="118.8" y="184.6">20.00</text>
<text x="127.1" y="184.6">.787</text>
<text x="113.2" y="188.3">23.75</text>
<text x="121.5" y="188.3">.935</text>
<text x="103.1" y="197.9">30.00</text>
<text x="106.8" y="193.1">27.50</text>
<text x="111.4" y="197.9">1.181</text>
<text x="115.2" y="193.1">1.083</text>
<text x="99.3" y="202.7">32.50</text>
<text x="107.7" y="202.7">1.280</text>
<text x="94.8" y="207.4">35.50</text>
<text x="103.2" y="207.4">1.398</text>
</g>
<g font-size="2.7">
<text x="200.7" y="52.4">CONNECTOR OUTLINE</text>
<text x="200.7" y="55">(SEE NOTE 1)</text>
<text x="51.7" y="62.4">E</text>
<text x="59" y="62.4">C</text>
<text x="69.1" y="62.4">C</text>
<text x="81.8" y="62.5">E</text>
<text x="91.4" y="62.4">C</text>
<text x="105" y="61.5">C</text>
<text x="112" y="62.4">E</text>
<text x="121.7" y="62.4">C</text>
<text x="134.8" y="61.8">C</text>
<text x="141.9" y="62.4">E</text>
<text x="151.9" y="63.1">C</text>
<text x="160.7" y="63.1">C</text>
<text x="39.6" y="72.6">C</text>
<text x="122.2" y="77.8">C</text>
<text x="41" y="86.1">C</text>
<text x="157.1" y="85.2">C</text>
<text x="122.2" y="93.9">C</text>
<text x="39.2" y="100">C</text>
<text x="37" y="106.2">C</text>
<text x="38" y="107">L</text>
<text x="26.2" y="109">'B'</text>
<text x="50.9" y="112.7">E</text>
<text x="80" y="112.8">E</text>
<text x="112.4" y="110.6">E</text>
<text x="142.2" y="111.1">E</text>
<text x="173.2" y="108">C</text>
<text x="174.2" y="108.8">L</text>
<text x="37.9" y="116.1">C</text>
<text x="122.3" y="120.5">C</text>
<text x="37.9" y="129.2">C</text>
<text x="153.4" y="127.9">C</text>
<text x="118.3" y="136.9">C</text>
<text x="38.2" y="143.2">C</text>
<text x="47.2" y="155.7">C</text>
<text x="56.1" y="155.7">E</text>
<text x="67.3" y="155.5">C</text>
<text x="74.6" y="155.5">E</text>
<text x="82.6" y="155.5">C</text>
<text x="93.7" y="154.7">E</text>
<text x="103.9" y="154.7">C</text>
<text x="116.5" y="154.7">C</text>
<text x="127.1" y="154.7">E</text>
<text x="136.4" y="154.7">C</text>
<text x="146.2" y="154.7">C</text>
<text x="156.9" y="154.7">E</text>
<text x="22.2" y="165.5">SEE NOTE 3</text>
<text x="216.5" y="163.8">HATCHED AREA DENOTES</text>
<text x="216.5" y="166.5">COMPONENTS AND TRACE</text>
<text x="216.5" y="169.1">KEEP-OUT</text>
<text x="216.5" y="171.8">(EXCEPT CHASSIS GROUND)</text>
<text x="8.9" y="182">CROSS HATCHED AREA</text>
<text x="8.9" y="184.7">GOES TO CHASSIS GROUND</text>
<text x="178.7" y="184.2">(DIFFERENT AS SHOWN, OTHERWISE SAME AS FIG 1)</text>
<text x="196.5" y="181.5">SFPC-2XX-XX-X SHOWN</text>
<text x="8.9" y="187.3">(NO OSP) (2 PLCS)</text>
<text x="174.4" y="186.9">ALL DIMENSIONS ARE SYMMETRIC ABOUT THE CENTERLINE</text>
<text x="256.1" y="213.9">SHEET 5 OF 9</text>
</g>
<text font-size="2.1" x="120" y="211.3">F:\DWG\MISC\Mktg\Footprnt\SFPC-FOOTPRINT.SLDDRW</text>
<g font-size="2">
<text x="221.5" y="207">520 PARK EAST BLVD, NEW ALBANY, IN 47150</text>
<text x="221.5" y="209.2">PHONE: 812-944-6733</text>
<text x="246.1" y="209.2">FAX: 812-948-5047</text>
<text x="221.5" y="211.3">e-Mail: info@SAMTEC.com</text>
<text x="252.8" y="211.3">code: 55322</text>
</g>
<g font-size="1.7">
<text x="180.2" y="195.4">*</text>
<text x="188.2" y="195">PROPRIETARY NOTE</text>
<text x="210.4" y="195.4">*</text>
</g>
<g font-size="1.4" fill="#1f497d">
<text x="179.5" y="197">THIS DOCUMENT CONTAINS CONFIDENTIAL AND</text>
<text x="179.5" y="198.8">PROPRIETARY INFORMATION AND ALL DESIGN,</text>
<text x="179.5" y="200.6">MANUFACTURING, REPRODUCTION, USE, PATENT RIGHTS</text>
<text x="179.5" y="202.4">AND SALES RIGHTS ARE EXPRESSLY RESERVED BY SAMTEC,</text>
<text x="179.5" y="204.2">INC. THIS DOCUMENT SHALL NOT BE DISCLOSED, IN WHOLE</text>
<text x="179.5" y="206.1">OR PART, TO ANY UNAUTHORIZED PERSON OR ENTITY NOR</text>
<text x="179.5" y="207.9">REPRODUCED, TRANSFERRED OR INCORPORATED IN ANY</text>
<text x="179.5" y="209.7">OTHER PROJECT IN ANY MANNER WITHOUT THE EXPRESS</text>
<text x="179.5" y="211.5">WRITTEN CONSENT OF SAMTEC, INC.</text>
</g>
</svg>
